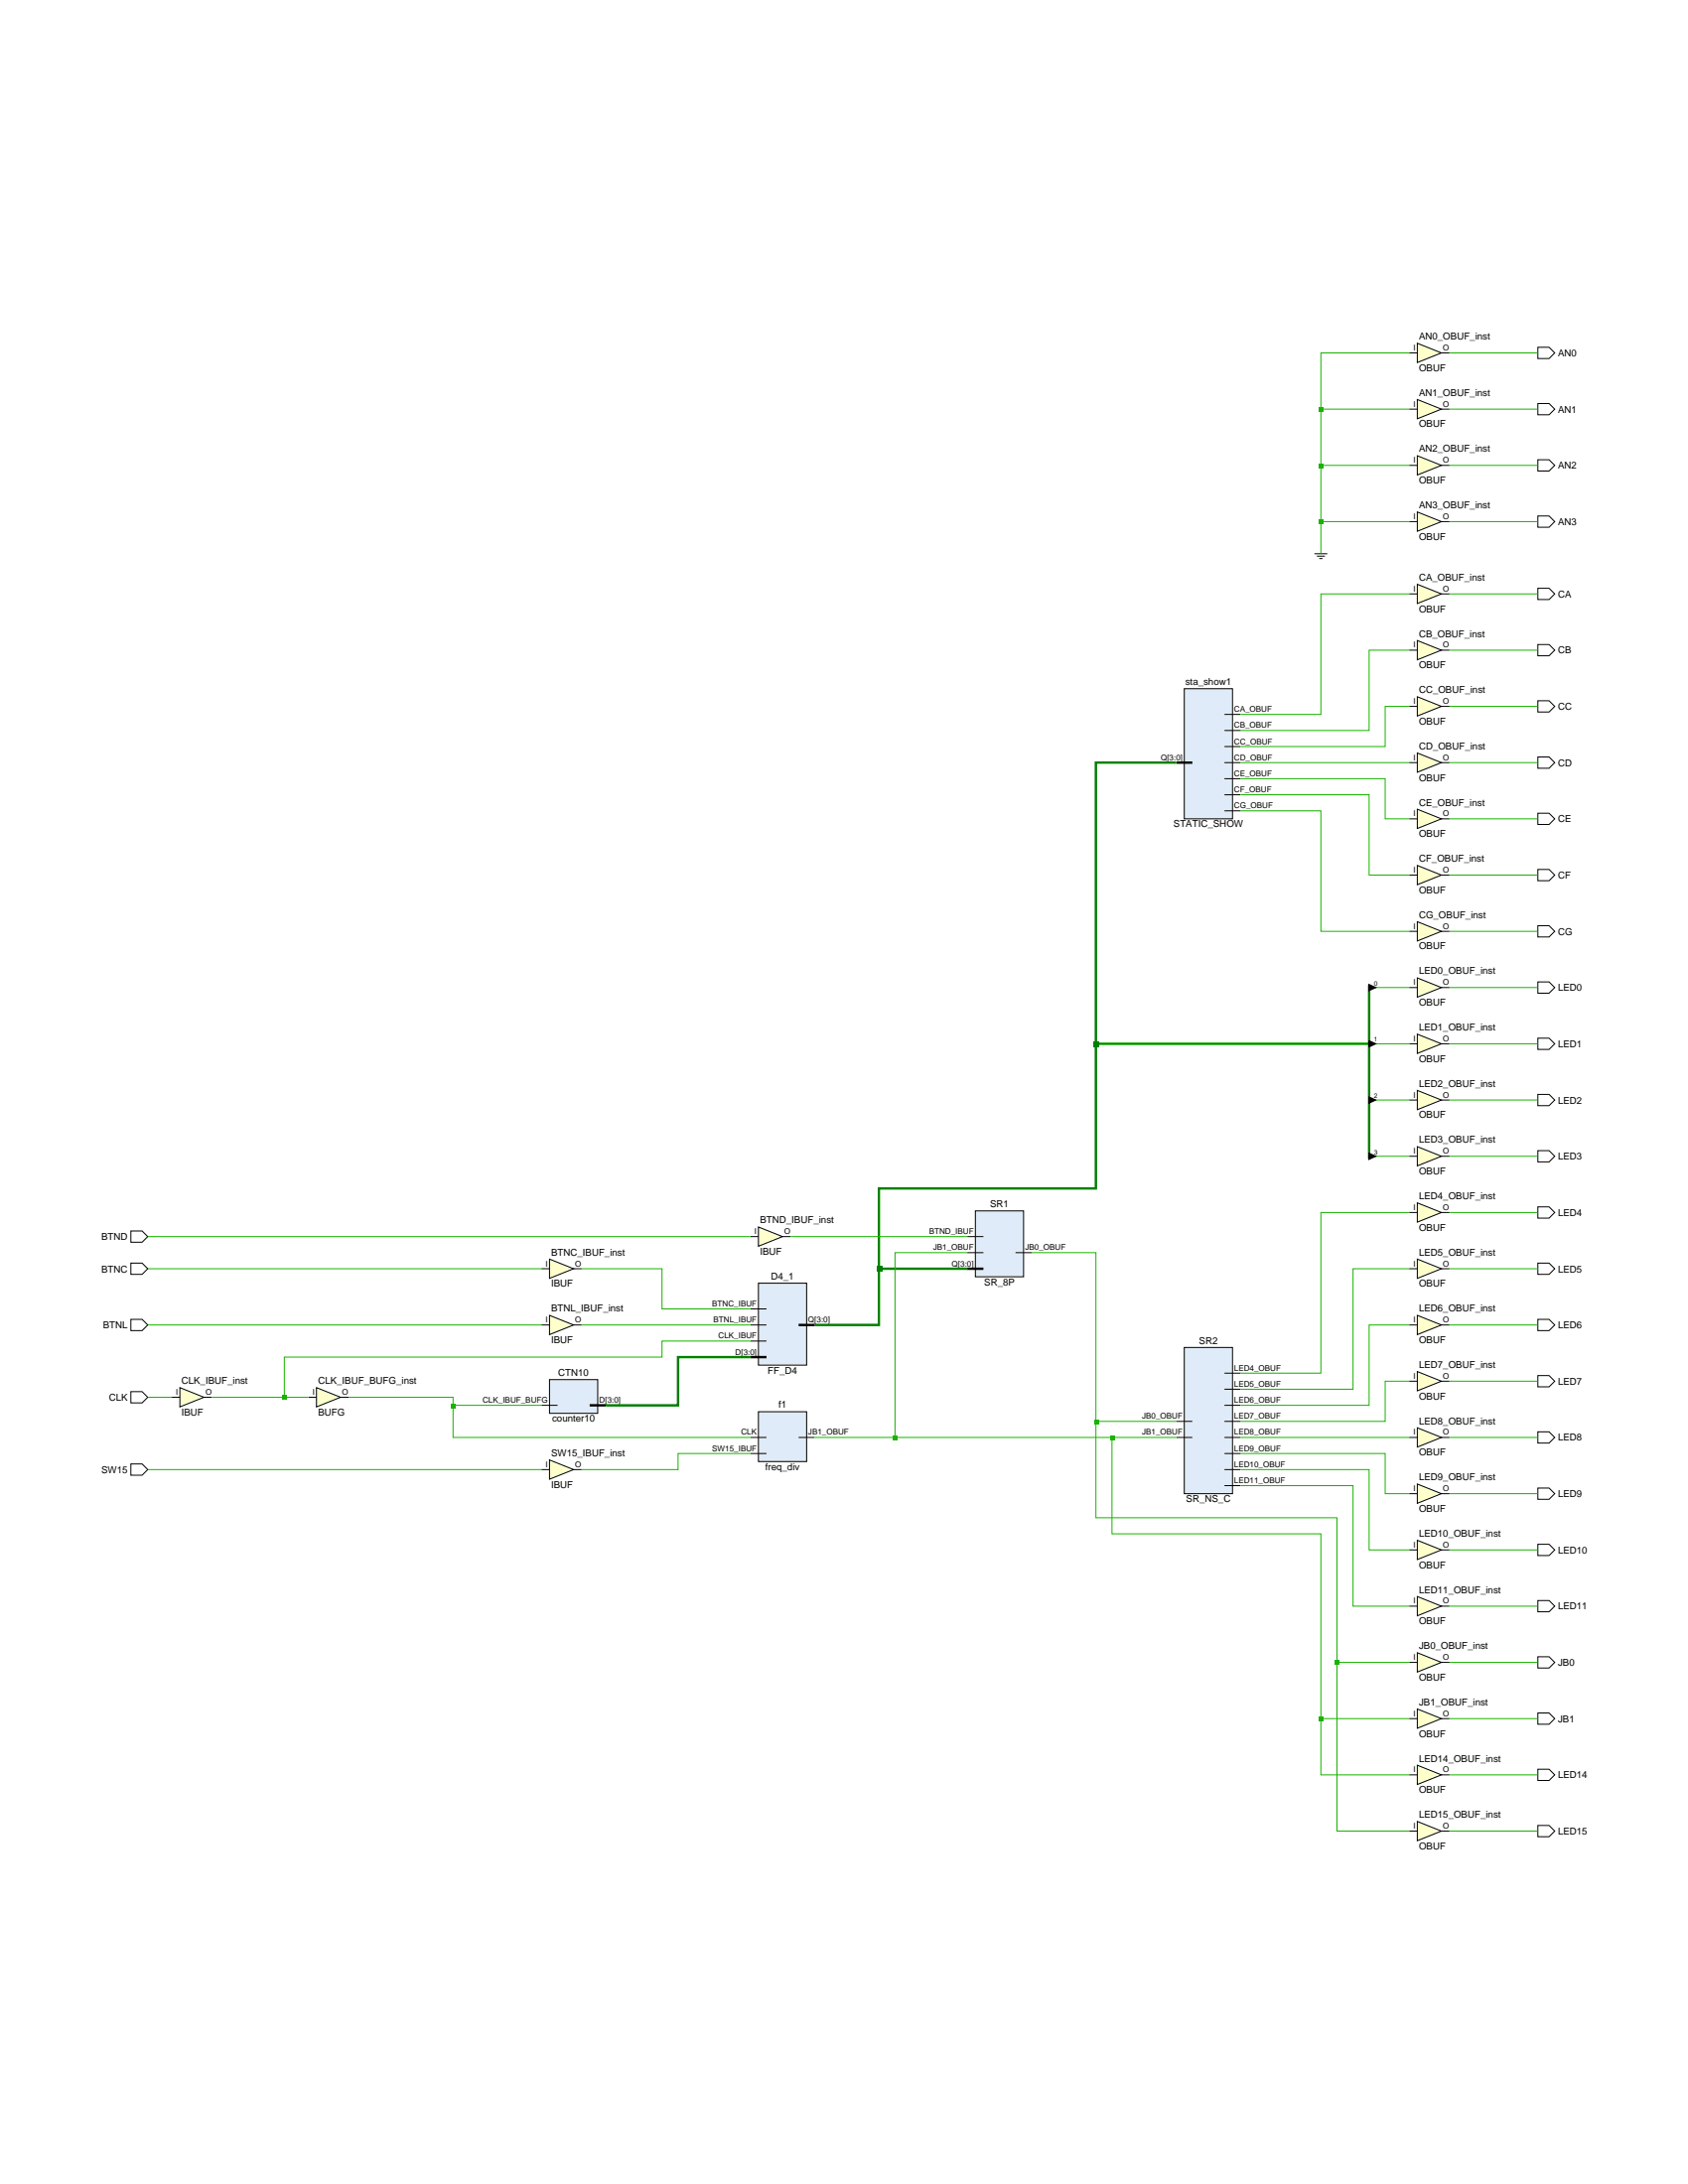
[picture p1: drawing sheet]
<svg xmlns="http://www.w3.org/2000/svg" width="216mm" height="279mm" viewBox="0 0 216 279" stroke-linecap="round" stroke-linejoin="round" font-family="sans-serif">
<path d="M16.7 157.5h1.5l.7 .7-.7 .7h-1.5zM16.7 161.6h1.5l.7 .7-.7 .7h-1.5zM16.7 168.8h1.5l.7 .7-.7 .7h-1.5zM16.7 178h1.5l.7 .8-.7 .7h-1.5zM16.7 187.3h1.5l.7 .7-.7 .7h-1.5z" fill="none" stroke="#000" stroke-width=".13"/>
<path d="M23 177.5l3.1 1.3-3.1 1.2z" fill="#ffc"/>
<path d="M22 178.8h1M23 177.5l3.1 1.3-3.1 1.2zM26.1 178.8h1" fill="none" stroke="#000" stroke-width=".13"/>
<path d="M40.5 177.5l3.1 1.3-3.1 1.2z" fill="#ffc"/>
<path d="M39.5 178.8h1M40.5 177.5l3.1 1.3-3.1 1.2zM43.6 178.8h1" fill="none" stroke="#000" stroke-width=".13"/>
<path d="M70.3 161.1l3.1 1.2-3.1 1.2z" fill="#ffc"/>
<path d="M69.3 162.3h1M70.3 161.1l3.1 1.2-3.1 1.2zM73.4 162.3h1" fill="none" stroke="#000" stroke-width=".13"/>
<path d="M70.3 168.3l3.1 1.2-3.1 1.2z" fill="#ffc"/>
<path d="M69.3 169.5h1M70.3 168.3l3.1 1.2-3.1 1.2zM73.4 169.5h1" fill="none" stroke="#000" stroke-width=".13"/>
<path d="M70.3 176.5h6.1v4.3h-6.1z" fill="#dfebf8"/>
<path d="M69.3 179.8h2M70.3 176.5h6.1v4.3h-6.1z" fill="none" stroke="#000" stroke-width=".13"/>
<path d="M75.4 179.8h2.1" fill="none" stroke="#000" stroke-width=".31"/>
<path d="M70.3 186.8l3.1 1.2-3.1 1.2z" fill="#ffc"/>
<path d="M69.3 188h1M70.3 186.8l3.1 1.2-3.1 1.2zM73.4 188h1" fill="none" stroke="#000" stroke-width=".13"/>
<path d="M97 157l3.1 1.2-3.1 1.2z" fill="#ffc"/>
<path d="M96 158.2h1M97 157l3.1 1.2-3.1 1.2zM100.1 158.2h1" fill="none" stroke="#000" stroke-width=".13"/>
<path d="M97 164.2h6.2v10.4h-6.2z" fill="#dfebf8"/>
<path d="M96 167.4h2M96 169.5h2M96 171.6h2M97 164.2h6.2v10.4h-6.2z" fill="none" stroke="#000" stroke-width=".13"/>
<path d="M96 173.6h2M102.1 169.5h2.1" fill="none" stroke="#000" stroke-width=".31"/>
<path d="M97 180.6h6.2v6.4h-6.2z" fill="#dfebf8"/>
<path d="M96 183.9h2M96 185.9h2M97 180.6h6.2v6.4h-6.2zM102.1 183.9h2.1" fill="none" stroke="#000" stroke-width=".13"/>
<path d="M124.8 154.9h6.1v8.4h-6.1z" fill="#dfebf8"/>
<path d="M123.7 158.2h2.1M124.8 154.9h6.1v8.4h-6.1zM123.7 160.3h2.1M129.9 160.3h2" fill="none" stroke="#000" stroke-width=".13"/>
<path d="M123.7 162.3h2.1" fill="none" stroke="#000" stroke-width=".31"/>
<path d="M151.5 88.1h6.1v16.7h-6.1z" fill="#dfebf8"/>
<path d="M151.5 88.1h6.1v16.7h-6.1zM156.6 91.4h2.1M156.6 93.5h2.1M156.6 95.5h2.1M156.6 97.6h2.1M156.6 99.6h2.1M156.6 101.7h2.1M156.6 103.7h2.1" fill="none" stroke="#000" stroke-width=".13"/>
<path d="M150.4 97.6h2.1" fill="none" stroke="#000" stroke-width=".31"/>
<path d="M151.5 172.4h6.1v18.7h-6.1z" fill="#dfebf8"/>
<path d="M151.5 172.4h6.1v18.7h-6.1zM156.6 175.7h2.1M156.6 177.7h2.1M156.6 179.8h2.1M150.4 181.8h2.1M150.4 183.9h2.1M156.6 181.8h2.1M156.6 183.9h2.1M156.6 188h2.1M156.6 190.1h2.1M156.6 185.9h2.1" fill="none" stroke="#000" stroke-width=".13"/>
<path d="M181.3 43.9l3.1 1.2-3.1 1.3z" fill="#ffc"/>
<path d="M180.3 45.1h1M181.3 43.9l3.1 1.2-3.1 1.3zM184.4 45.1h1" fill="none" stroke="#000" stroke-width=".13"/>
<path d="M181.3 51.1l3.1 1.2-3.1 1.3z" fill="#ffc"/>
<path d="M180.3 52.3h1M181.3 51.1l3.1 1.2-3.1 1.3zM184.4 52.3h1" fill="none" stroke="#000" stroke-width=".13"/>
<path d="M181.3 58.3l3.1 1.2-3.1 1.3z" fill="#ffc"/>
<path d="M180.3 59.5h1M181.3 58.3l3.1 1.2-3.1 1.3zM184.4 59.5h1" fill="none" stroke="#000" stroke-width=".13"/>
<path d="M181.3 65.5l3.1 1.2-3.1 1.3z" fill="#ffc"/>
<path d="M168.1 70.8h1.7M168.4 71.1h1.1M168.7 71.5h.5M180.3 66.7h1M181.3 65.5l3.1 1.2-3.1 1.3zM184.4 66.7h1" fill="none" stroke="#000" stroke-width=".13"/>
<path d="M181.3 74.7l3.1 1.3-3.1 1.2z" fill="#ffc"/>
<path d="M180.3 76h1M181.3 74.7l3.1 1.3-3.1 1.2zM184.4 76h1" fill="none" stroke="#000" stroke-width=".13"/>
<path d="M181.3 81.9l3.1 1.3-3.1 1.2z" fill="#ffc"/>
<path d="M180.3 83.2h1M181.3 81.9l3.1 1.3-3.1 1.2zM184.4 83.2h1" fill="none" stroke="#000" stroke-width=".13"/>
<path d="M181.3 89.1l3.1 1.3-3.1 1.2z" fill="#ffc"/>
<path d="M180.3 90.4h1M181.3 89.1l3.1 1.3-3.1 1.2zM184.4 90.4h1" fill="none" stroke="#000" stroke-width=".13"/>
<path d="M181.3 96.3l3.1 1.3-3.1 1.2z" fill="#ffc"/>
<path d="M180.3 97.6h1M181.3 96.3l3.1 1.3-3.1 1.2zM184.4 97.6h1" fill="none" stroke="#000" stroke-width=".13"/>
<path d="M181.3 103.5l3.1 1.3-3.1 1.2z" fill="#ffc"/>
<path d="M180.3 104.8h1M181.3 103.5l3.1 1.3-3.1 1.2zM184.4 104.8h1" fill="none" stroke="#000" stroke-width=".13"/>
<path d="M181.3 110.7l3.1 1.3-3.1 1.2z" fill="#ffc"/>
<path d="M180.3 112h1M181.3 110.7l3.1 1.3-3.1 1.2zM184.4 112h1" fill="none" stroke="#000" stroke-width=".13"/>
<path d="M181.3 117.9l3.1 1.2-3.1 1.3z" fill="#ffc"/>
<path d="M180.3 119.1h1M181.3 117.9l3.1 1.2-3.1 1.3zM184.4 119.1h1" fill="none" stroke="#000" stroke-width=".13"/>
<path d="M181.3 125.1l3.1 1.2-3.1 1.3z" fill="#ffc"/>
<path d="M180.3 126.3h1M181.3 125.1l3.1 1.2-3.1 1.3zM184.4 126.3h1" fill="none" stroke="#000" stroke-width=".13"/>
<path d="M181.3 132.3l3.1 1.2-3.1 1.3z" fill="#ffc"/>
<path d="M180.3 133.5h1M181.3 132.3l3.1 1.2-3.1 1.3zM184.4 133.5h1" fill="none" stroke="#000" stroke-width=".13"/>
<path d="M181.3 139.5l3.1 1.2-3.1 1.3z" fill="#ffc"/>
<path d="M181.3 139.5l3.1 1.2-3.1 1.3zM180.3 140.7h1M184.4 140.7h1" fill="none" stroke="#000" stroke-width=".13"/>
<path d="M181.3 146.7l3.1 1.2-3.1 1.3z" fill="#ffc"/>
<path d="M180.3 147.9h1M181.3 146.7l3.1 1.2-3.1 1.3zM184.4 147.9h1" fill="none" stroke="#000" stroke-width=".13"/>
<path d="M181.3 153.9l3.1 1.2-3.1 1.2z" fill="#ffc"/>
<path d="M180.3 155.1h1M181.3 153.9l3.1 1.2-3.1 1.2zM184.4 155.1h1" fill="none" stroke="#000" stroke-width=".13"/>
<path d="M181.3 161.1l3.1 1.2-3.1 1.2z" fill="#ffc"/>
<path d="M180.3 162.3h1M181.3 161.1l3.1 1.2-3.1 1.2zM184.4 162.3h1" fill="none" stroke="#000" stroke-width=".13"/>
<path d="M181.3 168.3l3.1 1.2-3.1 1.2z" fill="#ffc"/>
<path d="M180.3 169.5h1M181.3 168.3l3.1 1.2-3.1 1.2zM184.4 169.5h1" fill="none" stroke="#000" stroke-width=".13"/>
<path d="M181.3 175.5l3.1 1.2-3.1 1.2z" fill="#ffc"/>
<path d="M180.3 176.7h1M181.3 175.5l3.1 1.2-3.1 1.2zM184.4 176.7h1" fill="none" stroke="#000" stroke-width=".13"/>
<path d="M181.3 182.7l3.1 1.2-3.1 1.2z" fill="#ffc"/>
<path d="M180.3 183.9h1M181.3 182.7l3.1 1.2-3.1 1.2zM184.4 183.9h1" fill="none" stroke="#000" stroke-width=".13"/>
<path d="M181.3 189.9l3.1 1.2-3.1 1.2z" fill="#ffc"/>
<path d="M180.3 191.1h1M181.3 189.9l3.1 1.2-3.1 1.2zM184.4 191.1h1" fill="none" stroke="#000" stroke-width=".13"/>
<path d="M181.3 197l3.1 1.3-3.1 1.2z" fill="#ffc"/>
<path d="M180.3 198.3h1M181.3 197l3.1 1.3-3.1 1.2zM184.4 198.3h1" fill="none" stroke="#000" stroke-width=".13"/>
<path d="M181.3 204.2l3.1 1.3-3.1 1.2z" fill="#ffc"/>
<path d="M180.3 205.5h1M181.3 204.2l3.1 1.3-3.1 1.2zM184.4 205.5h1" fill="none" stroke="#000" stroke-width=".13"/>
<path d="M181.3 211.4l3.1 1.3-3.1 1.2z" fill="#ffc"/>
<path d="M180.3 212.7h1M181.3 211.4l3.1 1.3-3.1 1.2zM184.4 212.7h1" fill="none" stroke="#000" stroke-width=".13"/>
<path d="M181.3 218.6l3.1 1.3-3.1 1.2z" fill="#ffc"/>
<path d="M180.3 219.9h1M181.3 218.6l3.1 1.3-3.1 1.2zM184.4 219.9h1" fill="none" stroke="#000" stroke-width=".13"/>
<path d="M181.3 225.8l3.1 1.3-3.1 1.2z" fill="#ffc"/>
<path d="M180.3 227.1h1M181.3 225.8l3.1 1.3-3.1 1.2zM184.4 227.1h1" fill="none" stroke="#000" stroke-width=".13"/>
<path d="M181.3 233l3.1 1.3-3.1 1.2z" fill="#ffc"/>
<g fill="none" stroke="#000" stroke-width=".13">
<path d="M196.7 44.4h1.4l.8 .7-.8 .8h-1.4zM196.7 51.6h1.4l.8 .7-.8 .8h-1.4zM196.7 58.8h1.4l.8 .7-.8 .8h-1.4zM196.7 66h1.4l.8 .7-.8 .7h-1.4zM196.7 75.3h1.4l.8 .7-.8 .7h-1.4zM196.7 82.5h1.4l.8 .7-.8 .7h-1.4zM196.7 89.6h1.4l.8 .8-.8 .7h-1.4zM196.7 96.8h1.4l.8 .8-.8 .7h-1.4zM196.7 104h1.4l.8 .8-.8 .7h-1.4zM196.7 111.2h1.4l.8 .8-.8 .7h-1.4zM196.7 118.4h1.4l.8 .7-.8 .8h-1.4zM196.7 125.6h1.4l.8 .7-.8 .8h-1.4z"/>
<path d="M196.7 132.8h1.4l.8 .7-.8 .8h-1.4zM196.7 140h1.4l.8 .7-.8 .7h-1.4zM196.7 147.2h1.4l.8 .7-.8 .7h-1.4zM196.7 154.4h1.4l.8 .7-.8 .7h-1.4zM196.7 161.6h1.4l.8 .7-.8 .7h-1.4zM196.7 168.8h1.4l.8 .7-.8 .7h-1.4zM196.7 176h1.4l.8 .7-.8 .7h-1.4zM196.7 183.2h1.4l.8 .7-.8 .7h-1.4zM196.7 190.4h1.4l.8 .7-.8 .7h-1.4zM196.7 197.6h1.4l.8 .7-.8 .7h-1.4zM196.7 204.8h1.4l.8 .7-.8 .7h-1.4zM196.7 212h1.4l.8 .7-.8 .7h-1.4z"/>
<path d="M196.7 219.1h1.4l.8 .8-.8 .7h-1.4zM180.3 234.3h1M181.3 233l3.1 1.3-3.1 1.2zM184.4 234.3h1M196.7 226.3h1.4l.8 .8-.8 .7h-1.4zM196.7 233.5h1.4l.8 .8-.8 .7h-1.4z"/>
</g>
<path d="M168.9 52.3h11.4M168.9 59.5h11.4M180.3 45.1h-11.4v25.7M168.9 66.7h11.4" fill="none" stroke="#19b400" stroke-width=".13"/>
<g fill="#19b400">
<path d="M168.7 52.1h.6v.6h-.6z"/>
<path d="M168.7 59.3h.6v.5h-.6z"/>
<path d="M168.7 66.5h.6v.5h-.6z"/>
</g>
<path d="M150.4 97.6h-10.2v54.4h-27.8v17.5h-8.2M140.2 133.5h34.9M112.4 162.3h11.3" fill="none" stroke="#008000" stroke-width=".31"/>
<g fill="#008000">
<path d="M112.1 162h.7v.7h-.7z"/>
<path d="M139.9 133.2h.7v.7h-.7z"/>
</g>
<path d="M175.1 126v22.2M96 173.6h-9.3v6.2h-9.2" fill="none" stroke="#008000" stroke-width=".31"/>
<g fill="none" stroke="#19b400" stroke-width=".13">
<path d="M185.4 45.1h11.3M185.4 52.3h11.3M185.4 59.5h11.3M180.3 76h-11.4v15.4h-10.2M185.4 66.7h11.3M185.4 76h11.3M158.7 99.6h18.5v5.2h3.1M158.7 97.6h21.6M180.3 83.2h-5.2v10.3h-16.4M180.3 90.4h-3.1v5.1h-18.5M185.4 83.2h11.3M185.4 90.4h11.3"/>
<path d="M185.4 97.6h11.3M158.7 101.7h16.4v10.3h5.2M158.7 103.7h10.2v15.4h11.4M185.4 104.8h11.3M185.4 112h11.3M185.4 119.1h11.3M175.1 133.5h5.2M175.1 126.3h5.2M18.9 158.2h77.1M101.1 158.2h22.6M175.1 140.7h5.2M175.1 147.9h5.2"/>
<path d="M18.9 162.3h50.4M18.9 169.5h50.4M18.9 178.8h3.1M27.1 178.8h9.3M74.4 162.3h10.3v5.1h11.3M74.4 169.5h21.6M96 171.6h-11.3v2h-48.3v5.2h3.1"/>
</g>
<path d="M175 125.8l1.1 .5-1.1 .6zM175 133l1.1 .5-1.1 .5zM175 140.2l1.1 .5-1.1 .5zM175 147.4l1.1 .5-1.1 .5z" fill="#000"/>
<path d="M36.2 178.5h.5v.6h-.5z" fill="#19b400"/>
<path d="M44.6 178.8h13.4v5.1h38M58 179.8h11.3" fill="none" stroke="#19b400" stroke-width=".13"/>
<path d="M57.7 179.6h.6v.5h-.6z" fill="#19b400"/>
<path d="M131.9 160.3h8.3v33.9h30.8v40.1h9.3M171 212.7h9.3M185.4 212.7h11.3" fill="none" stroke="#19b400" stroke-width=".13"/>
<path d="M170.8 212.5h.5v.5h-.5z" fill="#19b400"/>
<path d="M140.2 181.8h10.2" fill="none" stroke="#19b400" stroke-width=".13"/>
<path d="M140 181.6h.5v.5h-.5z" fill="#19b400"/>
<path d="M123.7 160.3h-9.2v23.6h27.7v12.3h26.7v30.9h11.4M168.9 219.9h11.4M185.4 219.9h11.3" fill="none" stroke="#19b400" stroke-width=".13"/>
<path d="M168.7 219.7h.6v.5h-.6z" fill="#19b400"/>
<path d="M104.2 183.9h10.3" fill="none" stroke="#19b400" stroke-width=".13"/>
<path d="M114.3 183.7h.5v.5h-.5z" fill="#19b400"/>
<path d="M142.2 183.9h8.2" fill="none" stroke="#19b400" stroke-width=".13"/>
<path d="M142 183.7h.5v.5h-.5z" fill="#19b400"/>
<g fill="none" stroke="#19b400" stroke-width=".13">
<path d="M185.4 126.3h11.3M185.4 133.5h11.3M180.3 155.1h-11.4v20.6h-10.2M185.4 140.7h11.3M185.4 147.9h11.3M185.4 155.1h11.3M180.3 162.3h-7.2v15.4h-14.4M180.3 169.5h-5.2v10.3h-16.4M180.3 176.7h-3.1v5.1h-18.5M185.4 162.3h11.3M185.4 169.5h11.3M185.4 176.7h11.3"/>
<path d="M18.9 188h50.4M96 185.9h-9.3v2.1h-12.3M158.7 185.9h18.5v5.2h3.1M158.7 188h16.4v10.3h5.2M158.7 190.1h14.4v15.4h7.2M158.7 183.9h21.6M185.4 183.9h11.3M185.4 191.1h11.3M185.4 198.3h11.3M185.4 205.5h11.3M185.4 227.1h11.3M185.4 234.3h11.3"/>
</g>
<g font-size="1.2">
<text x="181.5" y="43.5">AN0_OBUF_inst</text>
<text x="181.5" y="47.5">OBUF</text>
<text x="199.3" y="45.6">AN0</text>
<text x="181.5" y="50.6">AN1_OBUF_inst</text>
<text x="199.3" y="52.8">AN1</text>
<text x="181.5" y="54.7">OBUF</text>
<text x="181.5" y="57.8">AN2_OBUF_inst</text>
<text x="199.3" y="60">AN2</text>
<text x="181.5" y="61.9">OBUF</text>
<text x="181.5" y="65">AN3_OBUF_inst</text>
<text x="181.5" y="69.1">OBUF</text>
<text x="199.3" y="67.2">AN3</text>
<text x="181.5" y="74.3">CA_OBUF_inst</text>
<text x="199.3" y="76.4">CA</text>
<text x="181.5" y="78.3">OBUF</text>
<text x="181.5" y="81.5">CB_OBUF_inst</text>
<text x="199.3" y="83.6">CB</text>
<text x="151.6" y="87.6">sta_show1</text>
<text x="181.5" y="85.5">OBUF</text>
<text x="181.5" y="88.7">CC_OBUF_inst</text>
<text x="181.5" y="92.7">OBUF</text>
<text x="181.5" y="95.9">CD_OBUF_inst</text>
<text x="199.3" y="90.8">CC</text>
<text x="181.5" y="99.9">OBUF</text>
<text x="199.3" y="98">CD</text>
<text x="150.1" y="105.8">STATIC_SHOW</text>
<text x="181.5" y="103.1">CE_OBUF_inst</text>
<text x="181.5" y="107.1">OBUF</text>
<text x="199.3" y="105.2">CE</text>
<text x="181.5" y="110.3">CF_OBUF_inst</text>
<text x="199.3" y="112.4">CF</text>
<text x="181.5" y="114.3">OBUF</text>
<text x="181.5" y="117.5">CG_OBUF_inst</text>
<text x="199.3" y="119.6">CG</text>
<text x="181.5" y="121.5">OBUF</text>
<text x="181.5" y="124.6">LED0_OBUF_inst</text>
<text x="181.5" y="128.7">OBUF</text>
<text x="181.5" y="131.8">LED1_OBUF_inst</text>
<text x="199.3" y="126.8">LED0</text>
<text x="181.5" y="135.9">OBUF</text>
<text x="199.3" y="134">LED1</text>
<text x="181.5" y="139">LED2_OBUF_inst</text>
<text x="181.5" y="143.1">OBUF</text>
<text x="199.3" y="141.2">LED2</text>
<text x="181.5" y="146.2">LED3_OBUF_inst</text>
<text x="199.3" y="148.4">LED3</text>
<text x="126.6" y="154.4">SR1</text>
<text x="181.5" y="150.2">OBUF</text>
<text x="181.5" y="153.4">LED4_OBUF_inst</text>
<text x="199.3" y="155.6">LED4</text>
<text x="13" y="158.6">BTND</text>
<text x="70.5" y="160.6">BTNC_IBUF_inst</text>
<text x="97.2" y="156.5">BTND_IBUF_inst</text>
<text x="97.2" y="160.5">IBUF</text>
<text x="181.5" y="157.4">OBUF</text>
<text x="181.5" y="160.6">LED5_OBUF_inst</text>
<text x="13" y="162.8">BTNC</text>
<text x="70.5" y="164.6">IBUF</text>
<text x="70.5" y="167.8">BTNL_IBUF_inst</text>
<text x="98.6" y="163.7">D4_1</text>
<text x="125.9" y="164.4">SR_8P</text>
<text x="181.5" y="164.6">OBUF</text>
<text x="181.5" y="167.8">LED6_OBUF_inst</text>
<text x="199.3" y="162.8">LED5</text>
<text x="13.2" y="169.9">BTNL</text>
<text x="70.5" y="171.8">IBUF</text>
<text x="153.4" y="171.9">SR2</text>
<text x="181.5" y="171.8">OBUF</text>
<text x="199.3" y="169.9">LED6</text>
<text x="13.9" y="179.2">CLK</text>
<text x="23.2" y="177.1">CLK_IBUF_inst</text>
<text x="40.7" y="177.1">CLK_IBUF_BUFG_inst</text>
<text x="71.4" y="176">CTN10</text>
<text x="98.2" y="175.7">FF_D4</text>
<text x="181.5" y="175">LED7_OBUF_inst</text>
<text x="181.5" y="179">OBUF</text>
<text x="199.3" y="177.1">LED7</text>
<text x="23.2" y="181.1">IBUF</text>
<text x="40.7" y="181.1">BUFG</text>
<text x="70.6" y="181.9">counter10</text>
<text x="99.6" y="180.1">f1</text>
<text x="181.5" y="182.2">LED8_OBUF_inst</text>
<text x="199.3" y="184.3">LED8</text>
<text x="13" y="188.4">SW15</text>
<text x="70.5" y="186.3">SW15_IBUF_inst</text>
<text x="70.5" y="190.3">IBUF</text>
<text x="97.9" y="188.1">freq_div</text>
<text x="181.5" y="186.2">OBUF</text>
<text x="181.5" y="189.4">LED9_OBUF_inst</text>
<text x="199.3" y="191.5">LED9</text>
<text x="151.7" y="192.2">SR_NS_C</text>
<text x="181.5" y="193.4">OBUF</text>
<text x="181.5" y="196.6">LED10_OBUF_inst</text>
<text x="181.5" y="200.6">OBUF</text>
<text x="181.5" y="203.8">LED11_OBUF_inst</text>
<text x="199.3" y="198.7">LED10</text>
<text x="181.5" y="207.8">OBUF</text>
<text x="199.3" y="205.9">LED11</text>
<text x="181.5" y="211">JB0_OBUF_inst</text>
<text x="181.5" y="215">OBUF</text>
<text x="199.3" y="213.1">JB0</text>
<text x="181.5" y="218.2">JB1_OBUF_inst</text>
<text x="199.3" y="220.3">JB1</text>
<text x="181.5" y="222.2">OBUF</text>
<text x="181.5" y="225.4">LED14_OBUF_inst</text>
<text x="199.3" y="227.5">LED14</text>
<text x="181.5" y="229.4">OBUF</text>
<text x="181.5" y="232.6">LED15_OBUF_inst</text>
<text x="181.5" y="236.6">OBUF</text>
<text x="199.3" y="234.7">LED15</text>
</g>
<g font-size="1">
<text x="180.8" y="44.8">I</text>
<text x="184.6" y="44.8">O</text>
<text x="180.8" y="52">I</text>
<text x="184.6" y="52">O</text>
<text x="180.8" y="59.2">I</text>
<text x="184.6" y="59.2">O</text>
<text x="180.8" y="66.4">I</text>
<text x="184.6" y="66.4">O</text>
<text x="180.8" y="75.7">I</text>
<text x="184.6" y="75.7">O</text>
<text x="180.8" y="82.9">I</text>
<text x="184.6" y="82.9">O</text>
<text x="157.8" y="91.1">CA_OBUF</text>
<text x="157.8" y="93.1">CB_OBUF</text>
<text x="157.8" y="95.2">CC_OBUF</text>
<text x="180.8" y="90.1">I</text>
<text x="184.6" y="90.1">O</text>
<text x="148.5" y="97.2">Q[3:0]</text>
<text x="157.8" y="97.2">CD_OBUF</text>
<text x="157.8" y="99.3">CE_OBUF</text>
<text x="157.8" y="101.4">CF_OBUF</text>
<text x="180.8" y="97.2">I</text>
<text x="184.6" y="97.2">O</text>
<text x="157.8" y="103.4">CG_OBUF</text>
<text x="180.8" y="104.4">I</text>
<text x="184.6" y="104.4">O</text>
<text x="180.8" y="111.6">I</text>
<text x="184.6" y="111.6">O</text>
<text x="180.8" y="118.8">I</text>
<text x="184.6" y="118.8">O</text>
<text x="180.8" y="126">I</text>
<text x="184.6" y="126">O</text>
<text x="180.8" y="133.2">I</text>
<text x="184.6" y="133.2">O</text>
<text x="180.8" y="140.4">I</text>
<text x="184.6" y="140.4">O</text>
<text x="180.8" y="147.6">I</text>
<text x="184.6" y="147.6">O</text>
<text x="180.8" y="154.8">I</text>
<text x="184.6" y="154.8">O</text>
<text x="69.8" y="162">I</text>
<text x="73.6" y="162">O</text>
<text x="96.5" y="157.9">I</text>
<text x="100.3" y="157.9">O</text>
<text x="118.8" y="157.9">BTND_IBUF</text>
<text x="119.4" y="159.9">JB1_OBUF</text>
<text x="121.7" y="162">Q[3:0]</text>
<text x="131.1" y="159.9">JB0_OBUF</text>
<text x="180.8" y="162">I</text>
<text x="184.6" y="162">O</text>
<text x="91.1" y="167.1">BTNC_IBUF</text>
<text x="69.8" y="169.2">I</text>
<text x="73.6" y="169.2">O</text>
<text x="91.3" y="169.2">BTNL_IBUF</text>
<text x="91.9" y="171.2">CLK_IBUF</text>
<text x="94.1" y="173.3">D[3:0]</text>
<text x="103.4" y="169.2">Q[3:0]</text>
<text x="180.8" y="169.2">I</text>
<text x="184.6" y="169.2">O</text>
<text x="22.5" y="178.4">I</text>
<text x="26.3" y="178.4">O</text>
<text x="40" y="178.4">I</text>
<text x="43.8" y="178.4">O</text>
<text x="61.7" y="179.5">CLK_IBUF_BUFG</text>
<text x="76.7" y="179.5">D[3:0]</text>
<text x="157.8" y="175.4">LED4_OBUF</text>
<text x="157.8" y="177.4">LED5_OBUF</text>
<text x="157.8" y="179.5">LED6_OBUF</text>
<text x="180.8" y="176.4">I</text>
<text x="184.6" y="176.4">O</text>
<text x="91.1" y="185.6">SW15_IBUF</text>
<text x="94.8" y="183.6">CLK</text>
<text x="103.4" y="183.6">JB1_OBUF</text>
<text x="146.1" y="181.5">JB0_OBUF</text>
<text x="146.1" y="183.6">JB1_OBUF</text>
<text x="157.8" y="181.5">LED7_OBUF</text>
<text x="157.8" y="183.6">LED8_OBUF</text>
<text x="157.8" y="185.6">LED9_OBUF</text>
<text x="180.8" y="183.6">I</text>
<text x="184.6" y="183.6">O</text>
<text x="69.8" y="187.7">I</text>
<text x="73.6" y="187.7">O</text>
<text x="157.8" y="187.7">LED10_OBUF</text>
<text x="157.8" y="189.7">LED11_OBUF</text>
<text x="180.8" y="190.8">I</text>
<text x="184.6" y="190.8">O</text>
<text x="180.8" y="198">I</text>
<text x="184.6" y="198">O</text>
<text x="180.8" y="205.2">I</text>
<text x="184.6" y="205.2">O</text>
<text x="180.8" y="212.4">I</text>
<text x="184.6" y="212.4">O</text>
<text x="180.8" y="219.5">I</text>
<text x="184.6" y="219.5">O</text>
<text x="180.8" y="226.7">I</text>
<text x="184.6" y="226.7">O</text>
<text x="180.8" y="233.9">I</text>
<text x="184.6" y="233.9">O</text>
</g>
<g font-size=".8">
<text x="175.7" y="126.1">0</text>
<text x="175.7" y="133.3">1</text>
<text x="175.7" y="140.5">2</text>
<text x="175.7" y="147.6">3</text>
</g>
</svg>
